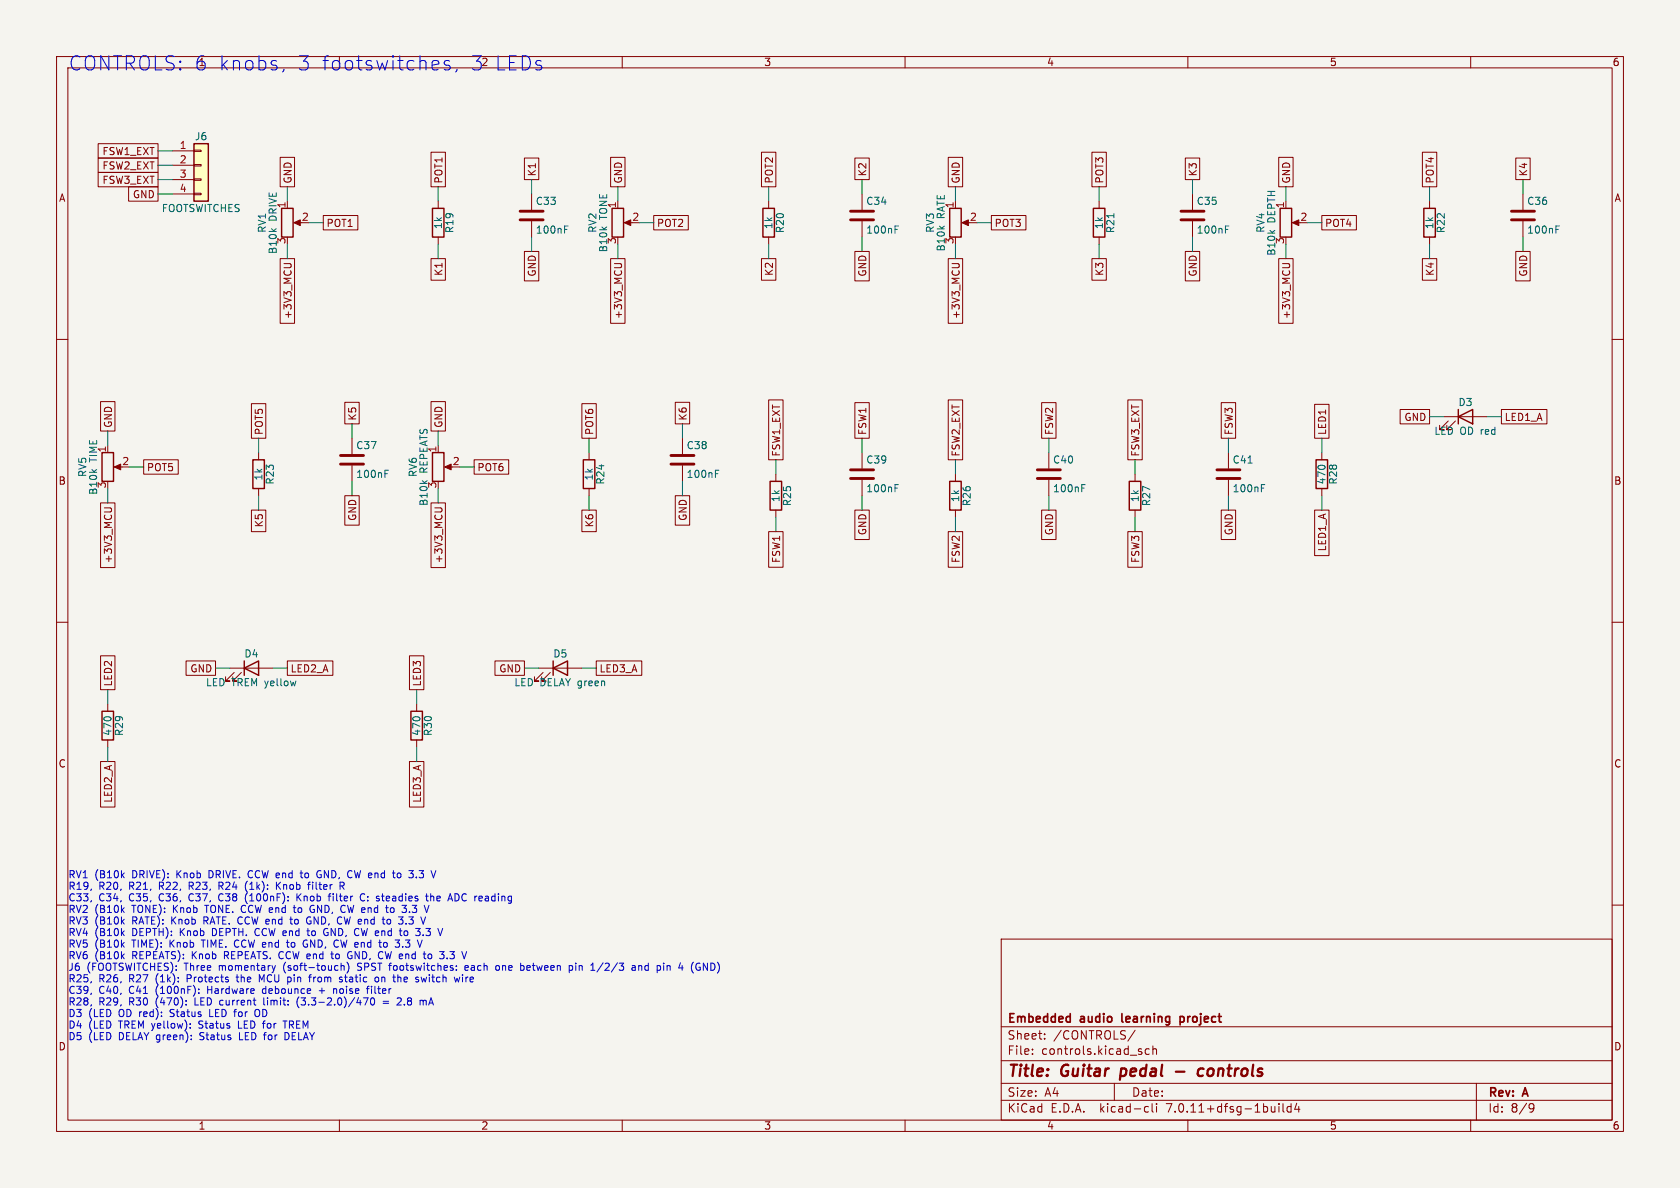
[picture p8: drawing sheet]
<svg xmlns="http://www.w3.org/2000/svg" width="297mm" height="210mm" viewBox="0 0 297 210" stroke-linecap="round" stroke-linejoin="round" font-family="sans-serif">
<path d="M0 0h297v210h-297z" fill="#f5f4ef" stroke="#f5f4ef" stroke-width=".18"/>
<g fill="none" stroke="#840000" stroke-width=".18">
<path d="M10 10h277v190h-277zM12 12h273v186h-273zM110 10v2M160 10v2M210 10v2M260 10v2M17.4 25.4h10.5v2.5h-10.5zM17.4 27.9h10.5v2.6h-10.5zM17.4 30.5h10.5v2.5h-10.5zM22.7 33h5.2v2.6h-5.2zM30.5 26.7h3.8M30.5 29.2h3.8"/>
<path d="M30.5 31.8h3.8M30.5 34.3h3.8M34.3 34.2h1.3v.2h-1.3zM34.3 31.6h1.3v.3h-1.3zM34.3 29.1h1.3v.2h-1.3zM34.3 26.5h1.3v.3h-1.3zM49.5 27.8h2.6v5.2h-2.6zM50.8 35.6v1.2M52.3 39.4h1M57.1 38.1h6.2v2.5h-6.2zM76.2 26.9h2.5v6.1h-2.5zM77.5 35.6v1.2"/>
<path d="M92.7 27.9h2.6v3.9h-2.6zM94 34.3v2.8M94 39.1v2.8M107.9 27.8h2.6v5.2h-2.6zM109.2 35.6v1.2M110.7 39.4h1.1M115.6 38.1h6.1v2.5h-6.1zM134.6 26.9h2.6v6.1h-2.6zM135.9 35.6v1.2M151.1 27.9h2.6v3.9h-2.6zM152.4 34.3v2.8M152.4 39.1v2.8"/>
<path d="M167.6 27.8h2.6v5.2h-2.6zM168.9 35.6v1.2M170.4 39.4h1M175.3 38.1h6.1v2.5h-6.1zM193 26.9h2.6v6.1h-2.6zM194.3 35.6v1.2M209.5 27.9h2.6v3.9h-2.6zM210.8 34.3v2.8M210.8 39.1v2.8M226.1 27.8h2.5v5.2h-2.5zM227.3 35.6v1.2M228.9 39.4h1"/>
<path d="M233.7 38.1h6.1v2.5h-6.1zM251.5 26.9h2.5v6.1h-2.5zM252.7 35.6v1.2M268 27.9h2.5v3.9h-2.5zM269.2 34.3v2.8M269.2 39.1v2.8M10 60h2M49.5 45.7h2.6v11.5h-2.6zM50.2 46.6h1l.3 .2M76.2 45.7h2.5v3.8h-2.5zM77.5 41.9v1.3M92.7 44.5h2.6v5.2h-2.6z"/>
<path d="M107.9 45.7h2.6v11.5h-2.6zM108.6 46.6h1l.3 .2M134.6 45.7h2.6v3.8h-2.6zM135.9 41.9v1.3M151.1 44.5h2.6v5.2h-2.6zM167.6 45.7h2.6v11.5h-2.6zM168.3 46.6h1l.3 .2M193 45.7h2.6v3.8h-2.6zM194.3 41.9v1.3M209.5 44.5h2.6v5.2h-2.6zM226.1 45.7h2.5v11.5h-2.5zM226.7 46.6h1.1l.2 .2"/>
<path d="M251.5 45.7h2.5v3.8h-2.5zM252.7 41.9v1.3M268 44.5h2.5v5.2h-2.5zM285 60h2M17.8 71h2.5v5.2h-2.5zM19 78.7v1.3M44.4 71.4h2.6v6.1h-2.6zM61 71.1h2.5v3.8h-2.5zM62.2 77.5v2.8M76.2 71h2.5v5.2h-2.5zM77.5 78.7v1.3M102.9 71.4h2.5v6.1h-2.5z"/>
<path d="M119.4 71.1h2.5v3.8h-2.5zM120.6 77.5v2.8M135.9 70.7h2.5v10.6h-2.5zM151.1 71.2h2.6v6.3h-2.6zM167.6 70.7h2.6v10.6h-2.6zM184.1 71.2h2.6v6.3h-2.6zM199.4 70.7h2.5v10.6h-2.5zM215.9 71.2h2.5v6.3h-2.5zM232.4 71.5h2.6v6h-2.6zM247.5 72.4h5.2v2.5h-5.2zM255.3 73.7h7.6M256 74.4l-1.5 1.5h.8h-.8v-.7"/>
<path d="M257.3 74.4l-1.5 1.5h.7h-.7v-.7M265.4 72.4h8.1v2.5h-8.1zM17.8 88.9h2.5v11.4h-2.5zM18.5 89.8h1l.2 .2M20.6 82.6h1M25.4 81.3h6.1v2.5h-6.1zM44.4 90.2h2.6v3.8h-2.6zM45.7 80v1.3M45.7 86.4v1.2M61 87.6h2.5v5.2h-2.5zM62.2 82.3v2.8M76.2 88.9h2.5v11.4h-2.5z"/>
<path d="M76.9 89.8h1l.2 .2M79 82.6h1M83.8 81.3h6.1v2.5h-6.1zM102.9 90.2h2.5v3.8h-2.5zM104.1 80v1.3M104.1 86.4v1.2M119.4 87.6h2.5v5.2h-2.5zM120.6 82.3v2.8M135.9 94h2.5v6.3h-2.5zM137.2 83.8v1.3M137.2 90.2v1.2M151.1 90.2h2.6v5.2h-2.6z"/>
<path d="M152.4 80v2.8M152.4 84.8v2.8M167.6 94h2.6v6.3h-2.6zM168.9 83.8v1.3M168.9 90.2v1.2M184.1 90.2h2.6v5.2h-2.6zM185.4 80v2.8M185.4 84.8v2.8M199.4 94h2.5v6.3h-2.5zM200.7 83.8v1.3M200.7 90.2v1.2M215.9 90.2h2.5v5.2h-2.5z"/>
<path d="M217.2 80v2.8M217.2 84.8v2.8M232.4 90.2h2.6v8h-2.6zM233.7 80v1.3M233.7 86.4v1.2M10 110h2M17.8 115.9h2.5v6h-2.5zM32.9 116.8h5.2v2.6h-5.2zM40.6 118.1h7.7M41.4 118.9l-1.5 1.5h.7h-.7v-.8M42.7 118.9l-1.6 1.5h.8h-.8v-.8M50.8 116.8h8v2.6h-8z"/>
<path d="M72.4 115.9h2.5v6h-2.5zM87.5 116.8h5.2v2.6h-5.2zM95.2 118.1h7.7M96 118.9l-1.5 1.5h.7h-.7v-.8M97.3 118.9l-1.5 1.5h.7h-.7v-.8M105.4 116.8h8.1v2.6h-8.1zM285 110h2M17.8 134.6h2.5v8.1h-2.5zM19 124.5v1.2M19 130.8v1.3M72.4 134.6h2.5v8.1h-2.5zM73.7 124.5v1.2"/>
<path d="M73.7 130.8v1.3M10 160h2M285 160h2M177 166h108v32h-108zM60 198v2M110 198v2M160 198v2M177 194.5h108M177 191.5h108M177 187.5h108M177 181.5h108M182.5 186.3v.1"/>
<path d="M182.5 185.5v.1M184.7 183.6v.1M184.7 182.8v.1M197 191.5v3M200.7 182.1l-1.3 2M201.8 186v.3M202.6 195.6l.4 .1M203 196.5l-.4 .1M203.2 185.5l-.5-.1-.2 .3v.4l.1 .2h.6M203.7 195.1v1.3l.2 .2M203.8 185.5l.2-.1 .4 .1 .1 .9M203.8 184.9v1.5"/>
<path d="M204.5 195.1v.1M204.5 195.6v1M210 198v2M226.1 195.1v.1M226.1 195.6v1M226.8 195.1v1.3l.2 .2M228.2 195.7l-.4-.1-.3 .3v.4l.2 .2h.5M228.2 195.1v1.5M229.2 195l-.3 1.1h.9M229.6 195.6v1M260 198v2M261 191.5v6.5"/>
<path d="M270.6 195.1l.5 .1a.99 .99 0 0 1-.4 1.4h-.2M271.2 195.7l-.3 .3h-.3"/>
</g>
<path d="M198.2 188.9l-.2 2M207.9 189.4h1.5M212.8 189a.66 .66 0 0 0-1 .3l-.1 .5 .2 .3 .2 .1 .5-.1M213.5 189.3v.7" fill="none" stroke="#840000" stroke-width=".4"/>
<path d="M198.3 179.2l.1 1.4M208.6 179.7v1.5M208.6 179.8l.5-.1 .2 .3M209.3 180.4l-.2 .3-.5-.1" fill="none" stroke="#840000" stroke-width=".3"/>
<g fill="#840000" stroke="#840000" stroke-width=".18">
<path d="M78.6 82.6l1.2-.6v1.1z"/>
<path d="M110.4 39.4l1.1-.5v1z"/>
<path d="M170.1 39.4l1.1-.5v1z"/>
<path d="M228.5 39.4l1.1-.5v1z"/>
<path d="M20.2 82.6l1.1-.6v1.1z"/>
<path d="M51.9 39.4l1.2-.5v1z"/>
</g>
<g fill="none" stroke="#840000" stroke-width=".25">
<path d="M34.3 25.4h2.5v10.2h-2.5zM49.8 36.8h2v5.1h-2zM76.5 36.8h2v5.1h-2zM108.2 36.8h2v5.1h-2zM134.9 36.8h2v5.1h-2zM167.9 36.8h2v5.1h-2zM193.3 36.8h2v5.1h-2zM226.3 36.8h2v5.1h-2zM251.7 36.8h2v5.1h-2zM257.8 73.7l2.5-1.3v2.5zM257.8 72.4v2.5M18 80h2.1v5.1h-2.1z"/>
<path d="M44.7 81.3h2v5.1h-2zM76.5 80h2v5.1h-2zM103.1 81.3h2.1v5.1h-2.1zM136.1 85.1h2.1v5.1h-2.1zM167.9 85.1h2v5.1h-2zM199.6 85.1h2.1v5.1h-2.1zM232.7 81.3h2v5.1h-2zM43.2 118.1l2.5-1.3v2.6zM43.2 116.8v2.6M97.8 118.1l2.5-1.3v2.6zM97.8 116.8v2.6M18 125.7h2.1v5.1h-2.1z"/>
<path d="M72.6 125.7h2.1v5.1h-2.1z"/>
</g>
<g fill="none" stroke="#840000" stroke-width=".51">
<path d="M91.9 38.9h4.1M91.9 37.3h4.1M150.4 38.9h4M150.4 37.3h4M208.8 38.9h4.1M208.8 37.3h4.1M267.2 38.9h4.1M267.2 37.3h4.1M60.2 82h4.1M60.2 80.5h4.1M118.6 82h4.1M118.6 80.5h4.1"/>
<path d="M150.4 84.6h4M150.4 83.1h4M183.4 84.6h4.1M183.4 83.1h4.1M215.1 84.6h4.1M215.1 83.1h4.1"/>
</g>
<g fill="none" stroke="#006464" stroke-width=".18">
<path d="M99.8 39.9h.6M158.2 39.9h.6M196.9 37.8v.7M216.6 39.9h.7M275.1 39.9h.6M99.8 40.6h.4M158.2 40.6h.4M216.6 40.6h.5M275.1 40.6h.4M68.1 83.7h.4M68.1 83.1h.6M126.5 83.7h.4"/>
<path d="M126.5 83.1h.6M158.2 86.3h.4M158.2 85.7h.6M191.2 86.3h.5M191.2 85.7h.7M220.6 81.9h.8M223 86.3h.4M223 85.7h.6"/>
</g>
<path d="M34.3 25.4h2.5v10.2h-2.5z" fill="#ffffc2" stroke="#ffffc2" stroke-width=".18"/>
<g fill="none" stroke="#0000c2" stroke-width=".18">
<path d="M50.2 12.2l-.2 .5M79.5 10.8l-.6-.1-.4 .4 .1 .3 .9 .2 .1 .3-.1 .3-.3 .2-.7-.2M80.8 12.2l-.2 .5M38.7 155.9v1.3M38.7 156.6h.5M38.9 158.1l-.3 .4 .3 .7M43.5 156.1a1.48 1.48 0 0 0 .2 1.6M43.7 157.8a1.46 1.46 0 0 0 0 1.9M43.7 155.8h.1M44.1 154l-.2 .4 .2 .7M48.9 155.9v1.3M49.1 156.5l.5 .7"/>
<path d="M49.6 155.9l-.7 .8M52.5 158v1.3M52.7 158.5l.5 .8M53 154.3h.5M53.2 153.9v1.1l.3 .2M53.2 158l-.7 .7M54.4 156.4h.5M56.2 154h.5M56.5 154.6h.3M56.8 155.1l-.3 .1-.3-.1M58 158.4h.5M60.1 155.9v1.3"/>
<path d="M60.4 156.6l.4 .6M60.8 156.4l-.2 .2h-.5M64.5 158.1a.6 .6 0 0 0-.9 .4 .6 .6 0 0 0 .6 .8l.3-.2M67.4 158.4h.5M67.6 158l.1 1.2M70.3 154.4l.2-.1 .3 .1M70.3 155.1l.2 .1 .3-.1M73.6 155.1v.1M75.2 158.4h.5M75.4 158v1.1l.3 .2M76.1 158.5l.4-.1 .2 .2M76.1 158v1.3"/>
<path d="M80.9 158.1l-.5-.1v1.3l.5-.1M32.9 177.5v.2M35.1 175.5v.1M35.1 174.8v.2M37.1 178.4v1.3h.6M41.9 172.3l.1 1.2M45.1 178.6a.85 .85 0 0 0 .3 1.1h.2M45.2 164.3l-.1 .6 .2 .4M45.4 178.4h.2M46.3 173.2l-.5-.9v1.3M46.5 174.9l-.1 .5 .1 .2M46.6 176.4v1.1l.2 .2"/>
<path d="M48.7 170.7l-.3 .8M50.6 166.6h.5M50.8 166.2v1.1l.3 .1M51.2 162.5h.5M51.4 162.1v1.1l.3 .2M51.8 160.5h.5M52 160v1.1l.3 .2M52.6 176.6a1.48 1.48 0 0 0 .3 1.5M54.1 166.9h.3M54.3 164.5h.4M54.4 167.3l-.3 .1h-.3M54.4 164.1v1.1l.3 .2"/>
<path d="M54.7 162.8h.3M55 163.2l-.3 .2-.3-.1M55.3 160.8h.3M55.6 161.2l-.3 .1-.3-.1M56.4 175.1h1M57.8 164.9h.2M58 165.3l-.2 .1-.3-.1M58.7 168.2v1.1l.3 .2M59 174.8v.8M59 174.9l.3-.1 .2 .2M60 173l.5 .3-.1 .3-.4-.1M60.3 170.8l.2-.1h.3v.8"/>
<path d="M60.3 170.3v1.2M60.5 172.8l-.3-.1-.2 .2M60.9 172.7h.5M61.6 170.4a1.48 1.48 0 0 1-.3 1.6M62 168.9h.2M62.2 169.4l-.2 .1-.3-.1M63.2 171.5h.2M63.3 170.7l.1 .2M64.2 176.4h.9l-.6 1.3M64.8 174.8h.5M65 174.5v1.1M65.6 176.5a.69 .69 0 0 0 .3 1.2l.2-.2 .1-.3v-.6"/>
<path d="M66.4 172.8l.3-.1 .3 .3v.3l-.3 .3-.3-.1-.1-.2zM67.7 177h1M67.7 177.4h1M67.9 167.3l.1 .1 .4-.1M67.9 166.7h.1M68.3 166.7h.1M68.5 163.2l.1 .2 .4-.2M68.5 162.6h.1M68.9 162.6h.1M69.1 160.6l.1-.1 .4 .1M69.1 161.2l.1 .1 .4-.1M69.6 172.3v1.1"/>
<path d="M70.2 176.5l.5-.1 .2 .4-.7 .9h.7M70.3 172.3v1.3M70.4 172.8l.3-.1 .2 .2M71.2 167.3v.1M71.5 164.7l.2-.2 .3 .2M71.5 165.3l.2 .1 .3-.1M71.8 163.2v.2M72.4 161.2v.1M74.5 172.7l.2 .9 .2-.6 .3 .6M74.6 176.8l.2 .2M74.8 165.3v.1M74.8 177v.7"/>
<path d="M74.8 177l.2-.2 .3 .1 .1 .8M75.7 169.4l.2 .1 .4-.1M75.7 168.8l.2-.2 .4 .2M79 169.4v.1M80.7 171.4v.1M80.7 170.7v.2M81.3 172.7l-.3 .9-.2-.6M81.8 172.3v.1M81.8 172.7v.9M82.7 170.7h-.3l-.2 .2 .1 .6h.4M82.8 171l-.6 .1M87.7 170.8l.2-.1 .3 .1 .1 .5-.1 .2h-.3l-.2-.1z"/>
<path d="M92 170.3v1.2M92.4 170.7l.3 .2v.4l-.3 .2M100.6 170.7h.4l.2 .2-.1 .6h-.5M101.8 170.3v.1M104.4 171.5h.8M106.6 170.2l-1.1 1.6M111.8 170.7h.4l.1 .8M112.3 171h-.4l-.2 .2 .2 .3h.4M112.9 170.7v.8M113.3 170.7l-.4 .1M117.3 170.3v.1M117.3 170.7v.8"/>
<path d="M124.3 171.5v-1.2l.8 1.2M33.6 181.6v.2M33.6 181v.1M42.2 180.5v1.3h.6M42.3 182.5v1.3h.6M50 180.5h.7M50.4 180.5v1.3M50.7 182.5h-.3v1.3l.6-.2"/>
</g>
<g fill="none" stroke="#009600" stroke-width=".18">
<path d="M27.9 26.7h2.6M27.9 29.2h2.6M27.9 31.8h2.6M27.9 34.3h2.6M50.8 33v2.6M54.6 39.4h2.5M77.5 33v2.6M94 31.8v2.5M109.2 33v2.6M113 39.4h2.6M135.9 33v2.6M152.4 31.8v2.5"/>
<path d="M168.9 33v2.6M172.7 39.4h2.6M194.3 33v2.6M210.8 31.8v2.5M227.3 33v2.6M231.1 39.4h2.6M252.7 33v2.6M269.2 31.8v2.5M50.8 43.2v2.5M77.5 43.2v2.5M94 41.9v2.6M109.2 43.2v2.5"/>
<path d="M135.9 43.2v2.5M152.4 41.9v2.6M168.9 43.2v2.5M194.3 43.2v2.5M210.8 41.9v2.6M227.3 43.2v2.5M252.7 43.2v2.5M269.2 41.9v2.6M19 76.2v2.5M45.7 77.5v2.5M62.2 74.9v2.6M77.5 76.2v2.5"/>
<path d="M104.1 77.5v2.5M120.6 74.9v2.6M152.4 77.5v2.5M185.4 77.5v2.5M217.2 77.5v2.5M233.7 77.5v2.5M252.7 73.7h2.6M262.9 73.7h2.5M19 86.4v2.5M22.9 82.6h2.5M45.7 87.6v2.6M62.2 85.1v2.5"/>
<path d="M77.5 86.4v2.5M81.3 82.6h2.5M104.1 87.6v2.6M120.6 85.1v2.5M137.2 81.3v2.5M137.2 91.4v2.6M152.4 87.6v2.6M168.9 81.3v2.5M168.9 91.4v2.6M185.4 87.6v2.6M200.7 81.3v2.5M200.7 91.4v2.6"/>
<path d="M217.2 87.6v2.6M233.7 87.6v2.6M38.1 118.1h2.5M48.3 118.1h2.5M92.7 118.1h2.5M102.9 118.1h2.5M19 121.9v2.6M19 132.1v2.5M73.7 121.9v2.6M73.7 132.1v2.5"/>
</g>
<g font-size="3.5" fill="#0000c2">
<text x="12" y="12.7">CONTROLS: 6 knobs,</text>
<text x="52.3" y="12.7">3 footswitches,</text>
<text x="82.9" y="12.7">3 LEDs</text>
</g>
<g font-size="2.8" fill="#840000">
<text x="178" y="190.9">Title:</text>
<text x="187.7" y="190.9">Guitar</text>
<text x="198.9" y="190.9">pedal</text>
<text x="214.2" y="190.9">controls</text>
</g>
<g font-size="2.1" fill="#840000">
<text x="178" y="184">Sheet:</text>
<text x="178" y="181.2">Embedded</text>
<text x="186.2" y="184">/CONTROLS/</text>
<text x="191.1" y="181.2">audio</text>
<text x="199" y="181.2">learning</text>
<text x="209.9" y="181.2">project</text>
<text x="178" y="186.7">File:</text>
<text x="184.1" y="186.7">controls.kicad_sch</text>
<text x="178" y="196.9">KiCad</text>
<text x="178" y="194.1">Size:</text>
<text x="184.7" y="194.1">A4</text>
<text x="185.7" y="196.9">E.D.A.</text>
<text x="194.6" y="196.9">kicad-cli</text>
<text x="200" y="194.1">Date:</text>
<text x="206.5" y="196.9">7.0.11+dfsg-1build4</text>
<text x="263" y="194.3">Rev:</text>
<text x="263" y="196.9">Id:</text>
<text x="267.1" y="196.9">8/9</text>
<text x="269.4" y="194.3">A</text>
</g>
<g font-size="1.8" fill="#0000c2">
<text x="35" y="11.9">1</text>
<text x="85" y="11.9">2</text>
<text x="12" y="155.6">RV1</text>
<text x="16.7" y="155.6">(B10k</text>
<text x="23.5" y="155.6">DRIVE):</text>
<text x="31.5" y="155.6">Knob</text>
<text x="37.4" y="155.6">DRIVE.</text>
<text x="44.5" y="155.6">CCW end</text>
<text x="54.2" y="155.6">to</text>
<text x="57.3" y="155.6">GND, CW end</text>
<text x="71.4" y="155.6">to</text>
<text x="74.4" y="155.6">3.3</text>
<text x="12" y="157.6">R19,</text>
<text x="12" y="159.7">C33,</text>
<text x="12" y="161.7">RV2</text>
<text x="16.7" y="161.7">(B10k</text>
<text x="17.5" y="157.6">R20,</text>
<text x="17.5" y="159.7">C34,</text>
<text x="22.9" y="157.6">R21,</text>
<text x="22.9" y="159.7">C35,</text>
<text x="23.5" y="161.7">TONE):</text>
<text x="28.4" y="157.6">R22,</text>
<text x="28.4" y="159.7">C36,</text>
<text x="30.9" y="161.7">Knob</text>
<text x="33.9" y="157.6">R23,</text>
<text x="33.9" y="159.7">C37,</text>
<text x="36.8" y="161.7">TONE. CCW end</text>
<text x="39.3" y="157.6">R24</text>
<text x="39.3" y="159.7">C38</text>
<text x="44.2" y="157.6">(1k):</text>
<text x="44.2" y="159.7">(100nF):</text>
<text x="49.9" y="157.6">Knob</text>
<text x="53" y="161.7">to</text>
<text x="53.5" y="159.7">Knob</text>
<text x="55.8" y="157.6">filter</text>
<text x="56.1" y="161.7">GND, CW end</text>
<text x="59.4" y="159.7">filter</text>
<text x="65.2" y="159.7">C:</text>
<text x="68.2" y="159.7">steadies</text>
<text x="70.2" y="161.7">to</text>
<text x="73.2" y="161.7">3.3</text>
<text x="77.3" y="159.7">the</text>
<text x="81.4" y="159.7">ADC reading</text>
<text x="12" y="163.8">RV3</text>
<text x="12" y="165.8">RV4</text>
<text x="12" y="167.8">RV5</text>
<text x="16.7" y="163.8">(B10k</text>
<text x="16.7" y="165.8">(B10k</text>
<text x="16.7" y="167.8">(B10k</text>
<text x="23.5" y="163.8">RATE):</text>
<text x="23.5" y="165.8">DEPTH):</text>
<text x="23.5" y="167.8">TIME):</text>
<text x="30.3" y="167.8">Knob</text>
<text x="30.6" y="163.8">Knob</text>
<text x="32.1" y="165.8">Knob</text>
<text x="36.2" y="167.8">TIME. CCW end</text>
<text x="36.5" y="163.8">RATE. CCW end</text>
<text x="38" y="165.8">DEPTH.</text>
<text x="45.7" y="165.8">CCW end</text>
<text x="51.8" y="167.8">to</text>
<text x="52.4" y="163.8">to</text>
<text x="54.9" y="167.8">GND, CW end</text>
<text x="55.5" y="165.8">to</text>
<text x="55.5" y="163.8">GND, CW end</text>
<text x="58.5" y="165.8">GND, CW end</text>
<text x="69" y="167.8">to</text>
<text x="69.6" y="163.8">to</text>
<text x="72" y="167.8">3.3</text>
<text x="72.6" y="165.8">to</text>
<text x="72.6" y="163.8">3.3</text>
<text x="75.6" y="165.8">3.3</text>
<text x="12" y="169.9">RV6</text>
<text x="12" y="171.9">J6</text>
<text x="12" y="174">R25,</text>
<text x="15.3" y="171.9">(FOOTSWITCHES):</text>
<text x="16.7" y="169.9">(B10k</text>
<text x="17.5" y="174">R26,</text>
<text x="22.9" y="174">R27</text>
<text x="23.5" y="169.9">REPEATS):</text>
<text x="27.8" y="174">(1k):</text>
<text x="32.7" y="171.9">Three</text>
<text x="33.5" y="174">Protects</text>
<text x="34.2" y="169.9">Knob</text>
<text x="39" y="171.9">momentary</text>
<text x="40.1" y="169.9">REPEATS. CCW end</text>
<text x="42.5" y="174">the</text>
<text x="46.7" y="174">MCU pin</text>
<text x="50.5" y="171.9">(soft-touch)</text>
<text x="56" y="174">from</text>
<text x="59.7" y="169.9">to</text>
<text x="61.5" y="174">static</text>
<text x="62.7" y="169.9">GND, CW end</text>
<text x="63.9" y="171.9">SPST footswitches:</text>
<text x="68" y="174">on</text>
<text x="71.4" y="174">the</text>
<text x="75.6" y="174">switch</text>
<text x="76.8" y="169.9">to</text>
<text x="79.9" y="169.9">3.3</text>
<text x="82.7" y="174">wire</text>
<text x="83.3" y="171.9">each</text>
<text x="88.9" y="171.9">one</text>
<text x="93.5" y="171.9">between</text>
<text x="102.3" y="171.9">pin</text>
<text x="106.3" y="171.9">1/2/3</text>
<text x="113.8" y="171.9">and</text>
<text x="118.4" y="171.9">pin</text>
<text x="122.5" y="171.9">4</text>
<text x="124.9" y="171.9">(GND)</text>
<text x="12" y="176">C39,</text>
<text x="12" y="178.1">R28,</text>
<text x="17.5" y="176">C40,</text>
<text x="17.5" y="178.1">R29,</text>
<text x="22.9" y="176">C41</text>
<text x="22.9" y="178.1">R30</text>
<text x="27.8" y="176">(100nF):</text>
<text x="27.8" y="178.1">(470):</text>
<text x="34.9" y="178.1">LED current</text>
<text x="37.1" y="176">Hardware</text>
<text x="47.1" y="176">debounce</text>
<text x="47.4" y="178.1">limit:</text>
<text x="53.5" y="178.1">(3.3-2.0)/470</text>
<text x="57.2" y="176">+</text>
<text x="60" y="176">noise</text>
<text x="66.2" y="176">filter</text>
<text x="71.7" y="178.1">2.8</text>
<text x="75.9" y="178.1">mA</text>
<text x="12" y="180.1">D3</text>
<text x="12" y="182.2">D4</text>
<text x="12" y="184.2">D5</text>
<text x="15.7" y="180.1">(LED</text>
<text x="15.7" y="182.2">(LED</text>
<text x="15.7" y="184.2">(LED</text>
<text x="21.1" y="180.1">OD red):</text>
<text x="21.1" y="182.2">TREM yellow):</text>
<text x="21.1" y="184.2">DELAY green):</text>
<text x="30.5" y="180.1">Status</text>
<text x="35.6" y="182.2">Status</text>
<text x="35.8" y="184.2">Status</text>
<text x="37.7" y="180.1">LED for</text>
<text x="42.8" y="182.2">LED for</text>
<text x="43" y="184.2">LED for</text>
<text x="46.1" y="180.1">OD</text>
<text x="51.2" y="182.2">TREM</text>
<text x="51.4" y="184.2">DELAY</text>
</g>
<g font-size="1.8" fill="#840000">
<text x="135" y="11.9">3</text>
<text x="185" y="11.9">4</text>
<text x="235" y="11.9">5</text>
<text x="285" y="11.9">6</text>
<text x="18" y="27.6">FSW1_EXT</text>
<text x="10.3" y="35.9">A</text>
<text x="18" y="30.2">FSW2_EXT</text>
<text x="18" y="32.7">FSW3_EXT</text>
<text x="23.4" y="35.2">GND</text>
<text x="51.8" y="32.5" transform="rotate(-90 51.8 32.5)">GND</text>
<text x="78.4" y="32.5" transform="rotate(-90 78.4 32.5)">POT1</text>
<text x="94.9" y="31.3" transform="rotate(-90 94.9 31.3)">K1</text>
<text x="110.2" y="32.5" transform="rotate(-90 110.2 32.5)">GND</text>
<text x="136.8" y="32.5" transform="rotate(-90 136.8 32.5)">POT2</text>
<text x="153.4" y="31.3" transform="rotate(-90 153.4 31.3)">K2</text>
<text x="169.9" y="32.5" transform="rotate(-90 169.9 32.5)">GND</text>
<text x="195.3" y="32.5" transform="rotate(-90 195.3 32.5)">POT3</text>
<text x="211.8" y="31.3" transform="rotate(-90 211.8 31.3)">K3</text>
<text x="228.3" y="32.5" transform="rotate(-90 228.3 32.5)">GND</text>
<text x="253.7" y="32.5" transform="rotate(-90 253.7 32.5)">POT4</text>
<text x="270.2" y="31.3" transform="rotate(-90 270.2 31.3)">K4</text>
<text x="285.3" y="35.9">A</text>
<text x="57.6" y="40.3">POT1</text>
<text x="116" y="40.3">POT2</text>
<text x="175.7" y="40.3">POT3</text>
<text x="234.2" y="40.3">POT4</text>
<text x="78.4" y="48.9" transform="rotate(-90 78.4 48.9)">K1</text>
<text x="94.9" y="49" transform="rotate(-90 94.9 49)">GND</text>
<text x="136.8" y="48.9" transform="rotate(-90 136.8 48.9)">K2</text>
<text x="153.4" y="49" transform="rotate(-90 153.4 49)">GND</text>
<text x="195.3" y="48.9" transform="rotate(-90 195.3 48.9)">K3</text>
<text x="211.8" y="49" transform="rotate(-90 211.8 49)">GND</text>
<text x="253.7" y="48.9" transform="rotate(-90 253.7 48.9)">K4</text>
<text x="270.2" y="49" transform="rotate(-90 270.2 49)">GND</text>
<text x="51.8" y="56.5" transform="rotate(-90 51.8 56.5)">+3V3_MCU</text>
<text x="110.2" y="56.5" transform="rotate(-90 110.2 56.5)">+3V3_MCU</text>
<text x="169.9" y="56.5" transform="rotate(-90 169.9 56.5)">+3V3_MCU</text>
<text x="228.3" y="56.5" transform="rotate(-90 228.3 56.5)">+3V3_MCU</text>
<text x="20" y="75.7" transform="rotate(-90 20 75.7)">GND</text>
<text x="46.7" y="77" transform="rotate(-90 46.7 77)">POT5</text>
<text x="63.2" y="74.5" transform="rotate(-90 63.2 74.5)">K5</text>
<text x="78.4" y="75.7" transform="rotate(-90 78.4 75.7)">GND</text>
<text x="105.1" y="77" transform="rotate(-90 105.1 77)">POT6</text>
<text x="121.6" y="74.5" transform="rotate(-90 121.6 74.5)">K6</text>
<text x="153.4" y="77" transform="rotate(-90 153.4 77)">FSW1</text>
<text x="186.4" y="77" transform="rotate(-90 186.4 77)">FSW2</text>
<text x="218.1" y="77" transform="rotate(-90 218.1 77)">FSW3</text>
<text x="234.6" y="77" transform="rotate(-90 234.6 77)">LED1</text>
<text x="248.2" y="74.6">GND</text>
<text x="265.9" y="74.6">LED1_A</text>
<text x="25.9" y="83.5">POT5</text>
<text x="84.3" y="83.5">POT6</text>
<text x="138.1" y="80.8" transform="rotate(-90 138.1 80.8)">FSW1_EXT</text>
<text x="169.9" y="80.8" transform="rotate(-90 169.9 80.8)">FSW2_EXT</text>
<text x="201.6" y="80.8" transform="rotate(-90 201.6 80.8)">FSW3_EXT</text>
<text x="10.3" y="85.9">B</text>
<text x="285.3" y="85.9">B</text>
<text x="46.7" y="93.3" transform="rotate(-90 46.7 93.3)">K5</text>
<text x="63.2" y="92.2" transform="rotate(-90 63.2 92.2)">GND</text>
<text x="105.1" y="93.3" transform="rotate(-90 105.1 93.3)">K6</text>
<text x="121.6" y="92.2" transform="rotate(-90 121.6 92.2)">GND</text>
<text x="153.4" y="94.7" transform="rotate(-90 153.4 94.7)">GND</text>
<text x="186.4" y="94.7" transform="rotate(-90 186.4 94.7)">GND</text>
<text x="218.1" y="94.7" transform="rotate(-90 218.1 94.7)">GND</text>
<text x="20" y="99.7" transform="rotate(-90 20 99.7)">+3V3_MCU</text>
<text x="78.4" y="99.7" transform="rotate(-90 78.4 99.7)">+3V3_MCU</text>
<text x="138.1" y="99.6" transform="rotate(-90 138.1 99.6)">FSW1</text>
<text x="169.9" y="99.6" transform="rotate(-90 169.9 99.6)">FSW2</text>
<text x="201.6" y="99.6" transform="rotate(-90 201.6 99.6)">FSW3</text>
<text x="234.6" y="97.6" transform="rotate(-90 234.6 97.6)">LED1_A</text>
<text x="33.6" y="119.1">GND</text>
<text x="51.3" y="119.1">LED2_A</text>
<text x="88.2" y="119.1">GND</text>
<text x="105.9" y="119.1">LED3_A</text>
<text x="20" y="121.4" transform="rotate(-90 20 121.4)">LED2</text>
<text x="74.6" y="121.4" transform="rotate(-90 74.6 121.4)">LED3</text>
<text x="10.3" y="135.9">C</text>
<text x="285.3" y="135.9">C</text>
<text x="20" y="142" transform="rotate(-90 20 142)">LED2_A</text>
<text x="74.6" y="142" transform="rotate(-90 74.6 142)">LED3_A</text>
<text x="10.3" y="185.9">D</text>
<text x="285.3" y="185.9">D</text>
<text x="35" y="199.9">1</text>
<text x="85" y="199.9">2</text>
<text x="135" y="199.9">3</text>
<text x="185" y="199.9">4</text>
<text x="235" y="199.9">5</text>
<text x="285" y="199.9">6</text>
</g>
<g font-size="1.8" fill="#a90000">
<text x="31.7" y="26.4">1</text>
<text x="31.7" y="29">2</text>
<text x="31.7" y="31.5">3</text>
<text x="31.7" y="34">4</text>
<text x="50.5" y="36.9" transform="rotate(-90 50.5 36.9)">1</text>
<text x="53.3" y="39.1">2</text>
<text x="111.7" y="39.1">2</text>
<text x="168.7" y="36.9" transform="rotate(-90 168.7 36.9)">1</text>
<text x="171.4" y="39.1">2</text>
<text x="227.1" y="36.9" transform="rotate(-90 227.1 36.9)">1</text>
<text x="229.8" y="39.1">2</text>
<text x="18.8" y="80.1" transform="rotate(-90 18.8 80.1)">1</text>
<text x="21.5" y="82.3">2</text>
<text x="79.9" y="82.3">2</text>
</g>
<g font-size="1.8" fill="#006464">
<text x="34.4" y="25">J6</text>
<text x="28.5" y="37.7">FOOTSWITCHES</text>
<text x="47.2" y="41.3" transform="rotate(-90 47.2 41.3)">RV1</text>
<text x="49.1" y="39.1" transform="rotate(-90 49.1 39.1)">DRIVE</text>
<text x="78.3" y="40.6" transform="rotate(-90 78.3 40.6)">1k</text>
<text x="80.4" y="41.3" transform="rotate(-90 80.4 41.3)">R19</text>
<text x="94.6" y="41.5">100nF</text>
<text x="94.6" y="36.4">C33</text>
<text x="105.6" y="41.3" transform="rotate(-90 105.6 41.3)">RV2</text>
<text x="107.5" y="38.8" transform="rotate(-90 107.5 38.8)">TONE</text>
<text x="109" y="36.9" transform="rotate(-90 109 36.9)">1</text>
<text x="136.8" y="40.6" transform="rotate(-90 136.8 40.6)">1k</text>
<text x="138.8" y="41.3" transform="rotate(-90 138.8 41.3)">R20</text>
<text x="153" y="41.5">100nF</text>
<text x="153" y="36.4">C34</text>
<text x="165.3" y="41.3" transform="rotate(-90 165.3 41.3)">RV3</text>
<text x="167.2" y="38.7" transform="rotate(-90 167.2 38.7)">RATE</text>
<text x="195.2" y="40.6" transform="rotate(-90 195.2 40.6)">1k</text>
<text x="197.2" y="41.3" transform="rotate(-90 197.2 41.3)">R21</text>
<text x="211.5" y="41.5">100nF</text>
<text x="211.5" y="36.4">C35</text>
<text x="223.7" y="41.3" transform="rotate(-90 223.7 41.3)">RV4</text>
<text x="225.7" y="39.4" transform="rotate(-90 225.7 39.4)">DEPTH</text>
<text x="253.6" y="40.6" transform="rotate(-90 253.6 40.6)">1k</text>
<text x="255.6" y="41.3" transform="rotate(-90 255.6 41.3)">R22</text>
<text x="269.9" y="36.4">C36</text>
<text x="269.9" y="41.5">100nF</text>
<text x="49.1" y="45" transform="rotate(-90 49.1 45)">B10k</text>
<text x="50.5" y="43.3" transform="rotate(-90 50.5 43.3)">3</text>
<text x="107.5" y="44.7" transform="rotate(-90 107.5 44.7)">B10k</text>
<text x="109" y="43.3" transform="rotate(-90 109 43.3)">3</text>
<text x="167.2" y="44.6" transform="rotate(-90 167.2 44.6)">B10k</text>
<text x="168.7" y="43.3" transform="rotate(-90 168.7 43.3)">3</text>
<text x="225.7" y="45.3" transform="rotate(-90 225.7 45.3)">B10k</text>
<text x="227.1" y="43.3" transform="rotate(-90 227.1 43.3)">3</text>
<text x="257.7" y="72">D3</text>
<text x="253.5" y="77.1">LED OD red</text>
<text x="17.4" y="81.7" transform="rotate(-90 17.4 81.7)">TIME</text>
<text x="62.9" y="79.6">C37</text>
<text x="75.8" y="83.7" transform="rotate(-90 75.8 83.7)">REPEATS</text>
<text x="77.2" y="80.1" transform="rotate(-90 77.2 80.1)">1</text>
<text x="121.3" y="79.6">C38</text>
<text x="153" y="82.1">C39</text>
<text x="186.1" y="82.1">C40</text>
<text x="217.8" y="82.1">C41</text>
<text x="15.5" y="84.4" transform="rotate(-90 15.5 84.4)">RV5</text>
<text x="17.4" y="87.6" transform="rotate(-90 17.4 87.6)">B10k</text>
<text x="18.8" y="86.4" transform="rotate(-90 18.8 86.4)">3</text>
<text x="46.6" y="85" transform="rotate(-90 46.6 85)">1k</text>
<text x="48.6" y="85.8" transform="rotate(-90 48.6 85.8)">R23</text>
<text x="62.9" y="84.7">100nF</text>
<text x="73.9" y="84.4" transform="rotate(-90 73.9 84.4)">RV6</text>
<text x="75.8" y="89.5" transform="rotate(-90 75.8 89.5)">B10k</text>
<text x="77.2" y="86.4" transform="rotate(-90 77.2 86.4)">3</text>
<text x="105" y="85" transform="rotate(-90 105 85)">1k</text>
<text x="107" y="85.8" transform="rotate(-90 107 85.8)">R24</text>
<text x="121.3" y="84.7">100nF</text>
<text x="138" y="88.9" transform="rotate(-90 138 88.9)">1k</text>
<text x="140.1" y="89.6" transform="rotate(-90 140.1 89.6)">R25</text>
<text x="153" y="87.2">100nF</text>
<text x="169.8" y="88.9" transform="rotate(-90 169.8 88.9)">1k</text>
<text x="171.8" y="89.6" transform="rotate(-90 171.8 89.6)">R26</text>
<text x="186.1" y="87.2">100nF</text>
<text x="201.5" y="88.9" transform="rotate(-90 201.5 88.9)">1k</text>
<text x="203.6" y="89.6" transform="rotate(-90 203.6 89.6)">R27</text>
<text x="217.8" y="87.2">100nF</text>
<text x="234.5" y="85.7" transform="rotate(-90 234.5 85.7)">470</text>
<text x="236.6" y="85.8" transform="rotate(-90 236.6 85.8)">R28</text>
<text x="43.1" y="116.4">D4</text>
<text x="97.7" y="116.4">D5</text>
<text x="36.3" y="121.5">LED TREM yellow</text>
<text x="90.8" y="121.5">LED DELAY green</text>
<text x="19.9" y="130.2" transform="rotate(-90 19.9 130.2)">470</text>
<text x="21.9" y="130.2" transform="rotate(-90 21.9 130.2)">R29</text>
<text x="74.5" y="130.2" transform="rotate(-90 74.5 130.2)">470</text>
<text x="76.6" y="130.2" transform="rotate(-90 76.6 130.2)">R30</text>
</g>
</svg>
